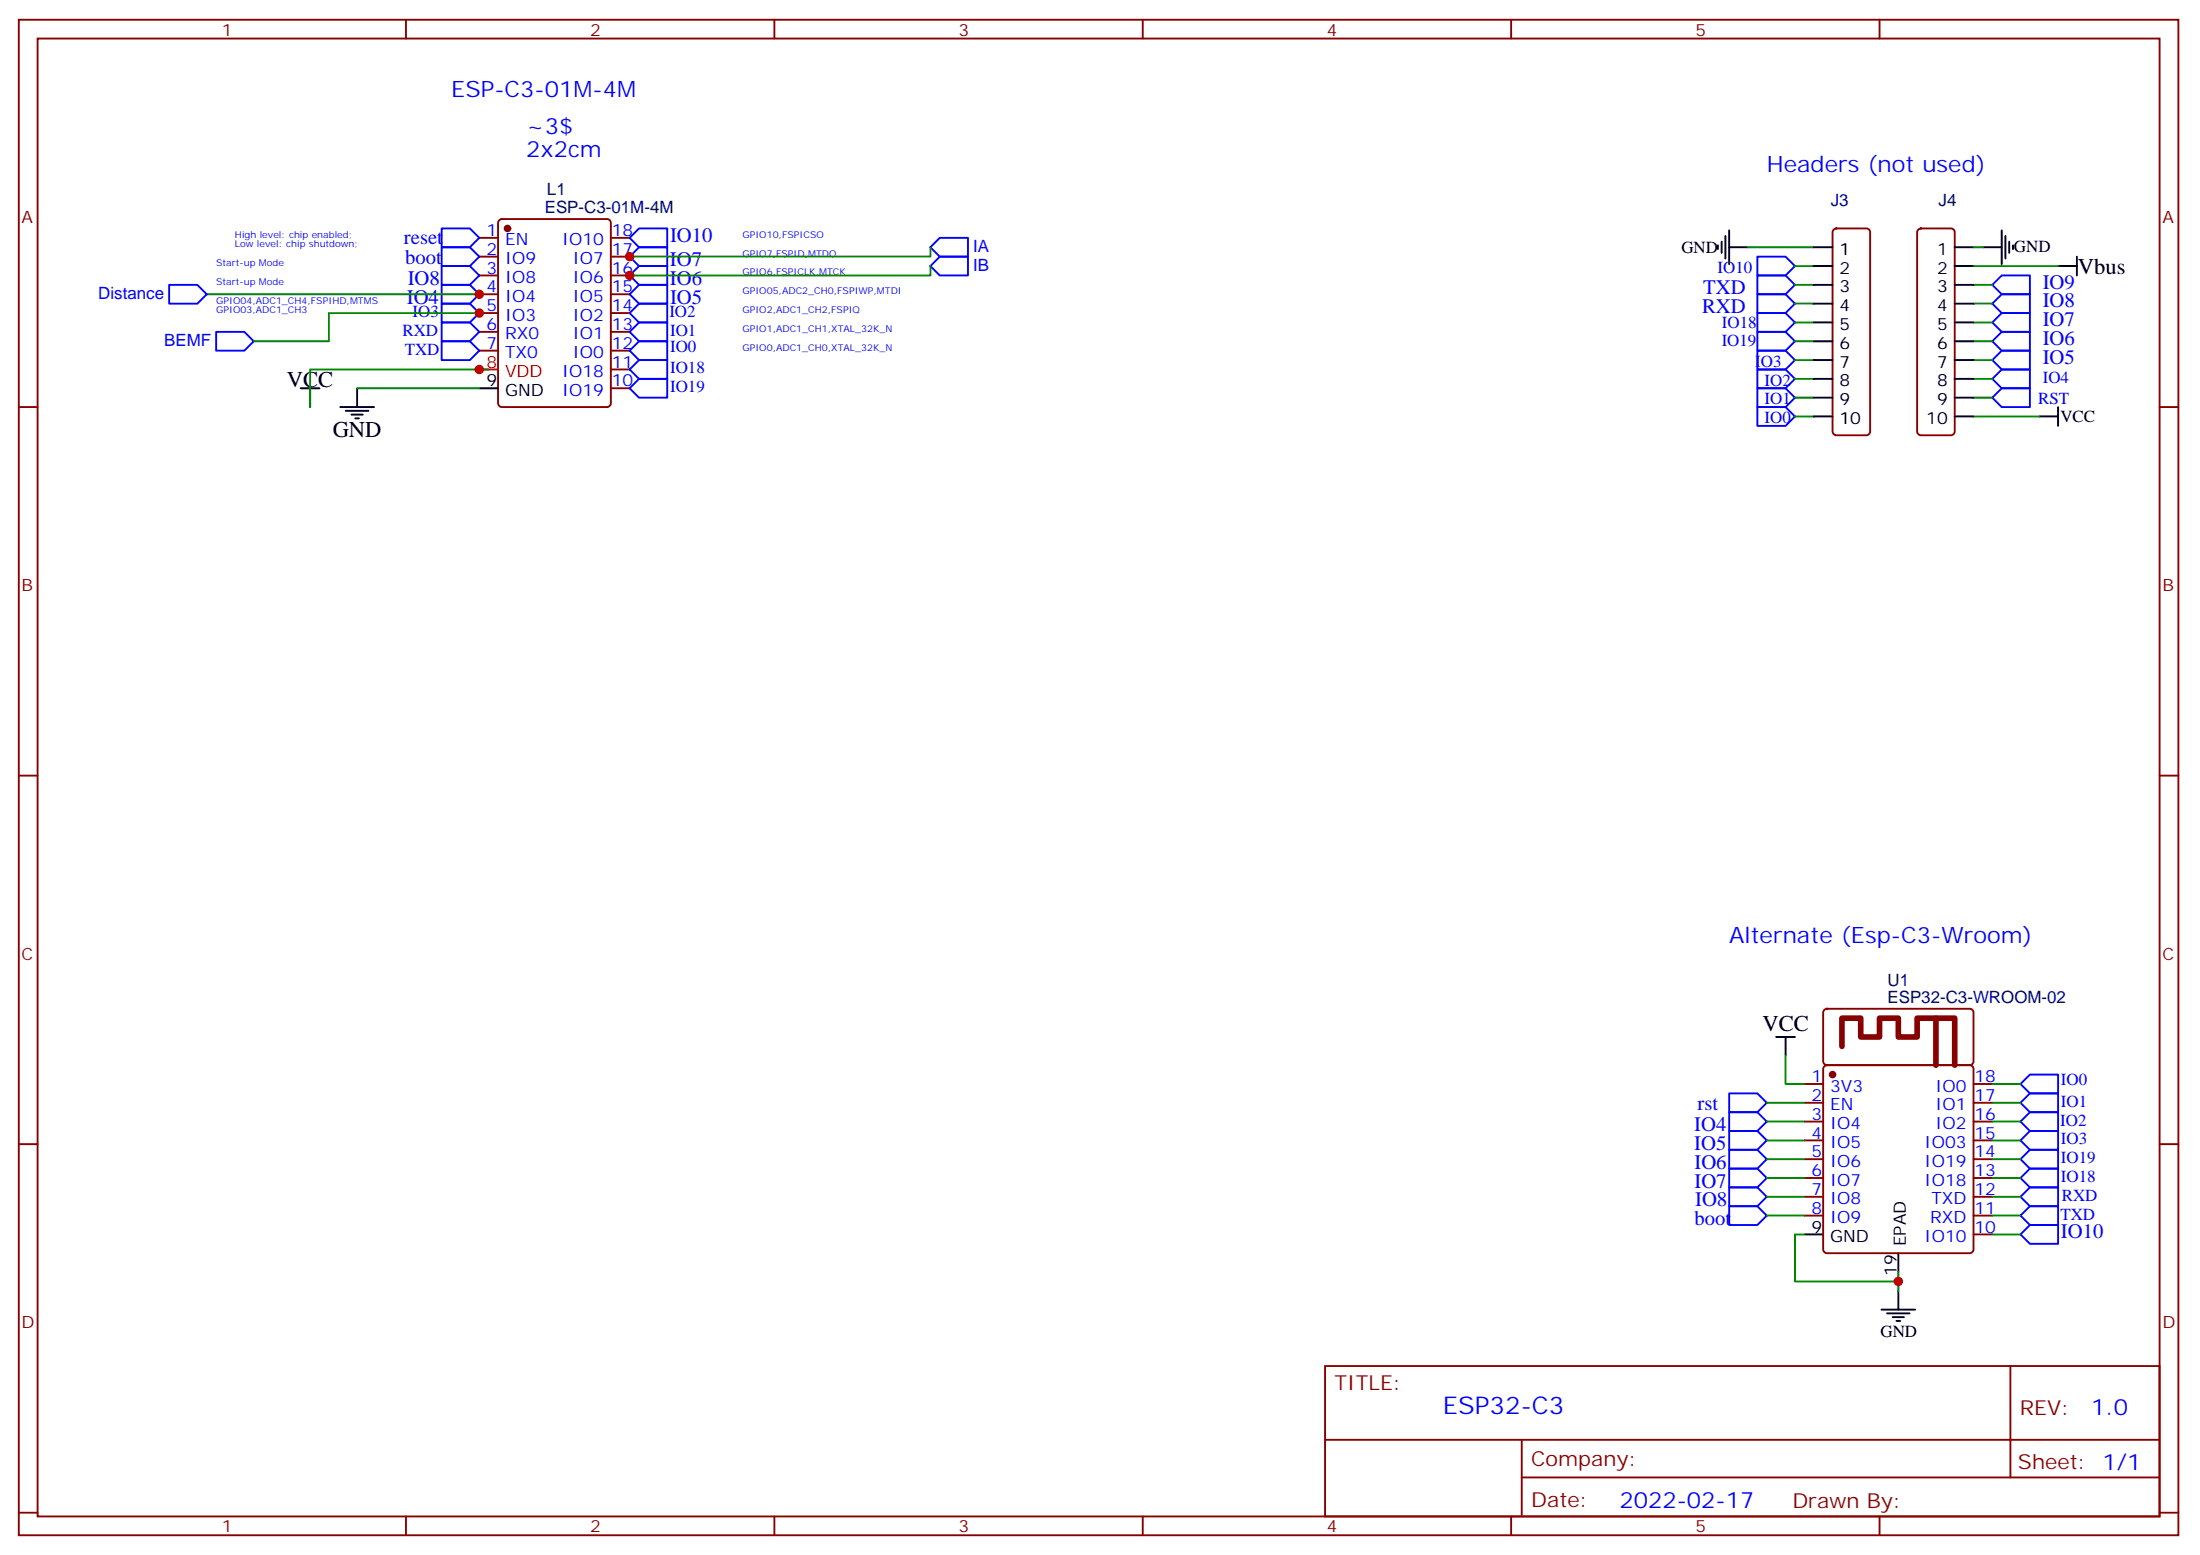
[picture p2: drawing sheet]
<svg xmlns="http://www.w3.org/2000/svg" width="413mm" height="292mm" viewBox="0 0 413 292" stroke-linecap="round" stroke-linejoin="round" font-family="sans-serif">
<g fill="none" stroke="#870000" stroke-width=".35">
<path d="M3.5 3.7h405.4v284.3h-405.4zM7.1 7.2h398.2v277.3h-398.2zM76.2 3.7v3.5M145.3 3.7v3.5M214.5 3.7v3.5M283.6 3.7v3.5M352.8 3.7v3.5M90 44.6h3.5M90 48.2h3.5M90 51.7h3.5M90 55.2h3.5M90 58.7h3.5"/>
<path d="M93.7 41.3l.5-.2h19.7a.71 .71 0 0 1 .8 .7v33.9a.76 .76 0 0 1-.8 .7h-19.7a.76 .76 0 0 1-.7-.7v-33.9zM114.7 44.6h3.5M114.7 48.2h3.5M114.7 51.7h3.5M114.7 55.2h3.5M114.7 58.7h3.5M344.2 43.1l.5-.2h5.6a.71 .71 0 0 1 .7 .7v37.4a.76 .76 0 0 1-.7 .7h-5.6a.76 .76 0 0 1-.7-.7v-37.4zM360.1 43.1l.4-.2h5.7a.71 .71 0 0 1 .7 .7v37.4a.76 .76 0 0 1-.7 .7h-5.7a.76 .76 0 0 1-.7-.7v-37.4zM3.5 76.4h3.6M90 62.3h3.5M90 65.8h3.5M114.7 62.3h3.5"/>
<path d="M114.7 65.8h3.5M114.7 72.8h3.5M114.7 69.3h3.5M405.3 76.4h3.6M3.5 145.5h3.6M405.3 145.5h3.6M342.4 189.5l.5-.2h26.8a.71 .71 0 0 1 .7 .7v9.1a.76 .76 0 0 1-.7 .7h-26.8a.76 .76 0 0 1-.7-.7v-9.1zM3.5 214.7h3.6M338.7 206.9h3.5M338.7 210.4h3.5M338.7 214h3.5M338.7 217.5h3.5"/>
<path d="M338.7 203.4h3.5M342.4 200.1l.5-.3h26.8a.71 .71 0 0 1 .7 .8v33.8a.76 .76 0 0 1-.7 .7h-26.8a.76 .76 0 0 1-.7-.7v-33.8zM370.4 206.9h3.5M370.4 210.4h3.5M370.4 214h3.5M370.4 217.5h3.5M370.4 203.4h3.5M405.3 214.7h3.6M338.7 224.5h3.5M338.7 228.1h3.5M338.7 221h3.5M370.4 224.5h3.5"/>
<path d="M370.4 228.1h3.5M370.4 231.6h3.5M370.4 221h3.5M248.7 256.3h156.6v28.2h-156.6zM377.3 256.3v20.9M248.7 270.1h156.5M285.6 277.2h119.6M285.6 270.1v14.2M3.5 283.8h3.6M76.2 284.5v3.5M145.3 284.5v3.5M214.5 284.5v3.5"/>
<path d="M283.6 284.5v3.5M352.8 284.5v3.5M405.3 283.8h3.6"/>
</g>
<g fill="none" stroke="#000" stroke-width=".35">
<path d="M322.4 46v.7M323.1 45.3v2.1M323.8 44.3v4.2M324.6 46.4h3.5M324.6 43.2v6.4M340.4 46.4h3.6M340.4 49.9h3.6M340.4 53.4h3.6M340.4 57h3.6M366.9 46.4h3.5M366.9 49.9h3.5M366.9 53.4h3.5"/>
<path d="M366.9 57h3.5M372.2 46.4h3.5M375.7 43.2v6.4M376.4 44.3v4.2M377.1 45.3v2.1M377.8 46v.7M386.3 49.9h3.5M389.8 48.2v3.5M56.4 72.8h3.6M58.2 72.8v3.6M63.9 76.4h6.3M64.9 77.1h4.2"/>
<path d="M66 77.8h2.1M66.7 78.5h.7M67 72.8v3.6M90 72.8h3.5M340.4 78.1h3.6M340.4 60.5h3.6M340.4 64h3.6M340.4 67.6h3.6M340.4 71.1h3.6M340.4 74.6h3.6M366.9 78.1h3.5M366.9 60.5h3.5"/>
<path d="M366.9 64h3.5M366.9 67.6h3.5M366.9 71.1h3.5M366.9 74.6h3.5M382.8 78.1h3.5M386.3 76.4v3.5M333.4 194.6h3.5M335.1 194.6v3.5M338.7 231.6h3.5M356.3 235.1v3.6M353.1 245.7h6.4M354.2 246.4h4.2"/>
<path d="M355.2 247.1h2.2M356 247.8h.7M356.3 242.2v3.5"/>
</g>
<g fill="none" stroke="#00f" stroke-width=".35">
<path d="M31.7 53.4h5.3l1.8 1.8-1.8 1.8h-5.3zM82.9 46.4h5.3l1.8 1.8-1.8 1.7h-5.3zM82.9 49.9h5.3l1.8 1.8-1.8 1.7h-5.3zM82.9 53.4h5.3l1.8 1.8-1.8 1.8h-5.3zM82.9 42.9h5.3l1.8 1.7-1.8 1.8h-5.3zM82.9 57h5.3l1.8 1.7-1.8 1.8h-5.3zM118.2 58.7l1.7-1.7h5.3v3.5h-5.3zM118.2 44.6l1.7-1.7h5.3v3.5h-5.3zM119.9 46.4h5.3v3.5h-5.3l-1.7-1.7zM119.9 49.9h5.3v3.5h-5.3l-1.7-1.7zM119.9 53.4h5.3v3.6h-5.3l-1.7-1.8zM174.6 46.4l1.8-1.8h5.3v3.6h-5.3z"/>
<path d="M174.6 49.9l1.8-1.7h5.3v3.5h-5.3zM329.8 51.7h5.3l1.8 1.7-1.8 1.8h-5.3zM329.8 55.2h5.3l1.8 1.8-1.8 1.7h-5.3zM329.8 48.2h5.3l1.8 1.7-1.8 1.8h-5.3zM329.8 58.7h5.3l1.8 1.8-1.8 1.8h-5.3zM373.9 57l1.8-1.8h5.3v3.5h-5.3zM373.9 53.4l1.8-1.7h5.3v3.5h-5.3zM40.6 62.3h5.3l1.7 1.7-1.7 1.8h-5.3zM82.9 60.5h5.3l1.8 1.8-1.8 1.7h-5.3zM82.9 64h5.3l1.8 1.8-1.8 1.8h-5.3zM118.2 65.8l1.7-1.8h5.3v3.6h-5.3zM118.2 62.3l1.7-1.8h5.3v3.5h-5.3z"/>
<path d="M118.2 72.8l1.7-1.7h5.3v3.5h-5.3zM118.2 69.3l1.7-1.7h5.3v3.5h-5.3zM329.8 69.3h5.3l1.8 1.8-1.8 1.7h-5.3zM329.8 65.8h5.3l1.8 1.8-1.8 1.7h-5.3zM329.8 76.4h5.3l1.8 1.7-1.8 1.8h-5.3zM329.8 72.8h5.3l1.8 1.8-1.8 1.8h-5.3zM329.8 62.3h5.3l1.8 1.7-1.8 1.8h-5.3zM373.9 71.1l1.8-1.8h5.3v3.5h-5.3zM373.9 67.6l1.8-1.8h5.3v3.5h-5.3zM373.9 64l1.8-1.7h5.3v3.5h-5.3zM373.9 60.5l1.8-1.8h5.3v3.6h-5.3zM373.9 74.6l1.8-1.8h5.3v3.6h-5.3z"/>
<path d="M324.6 205.1h5.2l1.8 1.8-1.8 1.8h-5.2zM324.6 208.7h5.2l1.8 1.7-1.8 1.8h-5.2zM324.6 212.2h5.2l1.8 1.8-1.8 1.7h-5.2zM324.6 215.7h5.2l1.8 1.8-1.8 1.8h-5.2zM324.6 219.3h5.2l1.8 1.7-1.8 1.8h-5.2zM379.2 203.4l1.8-1.8h5.3v3.5h-5.3zM379.2 206.9l1.8-1.8h5.3v3.6h-5.3zM379.2 210.4l1.8-1.7h5.3v3.5h-5.3zM379.2 217.5l1.8-1.8h5.3v3.6h-5.3zM381 212.2h5.3v3.5h-5.3l-1.8-1.7zM324.6 222.8h5.2l1.8 1.7-1.8 1.8h-5.2zM324.6 226.3h5.2l1.8 1.8-1.8 1.7h-5.2z"/>
<path d="M379.2 228.1l1.8-1.8h5.3v3.5h-5.3zM379.2 231.6l1.8-1.8h5.3v3.6h-5.3zM379.2 221l1.8-1.7h5.3v3.5h-5.3zM381 222.8h5.3v3.5h-5.3l-1.8-1.8z"/>
</g>
<g fill="#870000" stroke="#870000" stroke-width=".35">
<circle cx="344" cy="201.6" r=".53"/>
<circle cx="95.2" cy="42.9" r=".53"/>
</g>
<path d="M363.4 199.8v-8.8h3.5v8.8M363.4 191h-3.6v3.6h-3.5v-3.6h-3.5v3.6h-3.6v-3.6h-3.5v5.3" fill="none" stroke="#870000" stroke-width="1.1"/>
<g fill="none" stroke="#008700" stroke-width=".35">
<path d="M38.8 55.2h51.2M90 58.7h-28.3v5.3h-14.1M174.6 46.4v1.8h-56.4M174.6 49.9v1.8h-56.4M328.1 46.4h12.3M336.9 53.4h3.5M336.9 57h3.5M336.9 49.9h3.5M370.4 46.4h1.8M370.4 53.4h3.5M370.4 57h3.5M370.4 49.9h15.9"/>
<path d="M67 72.8h23M91.7 69.3h-33.5v7.1M336.9 60.5h3.5M336.9 64h3.5M336.9 67.6h3.5M336.9 71.1h3.5M336.9 74.6h3.5M336.9 78.1h3.5M370.4 60.5h3.5M370.4 64h3.5M370.4 67.6h3.5M370.4 71.1h3.5"/>
<path d="M370.4 74.6h3.5M370.4 78.1h12.4M335.1 198.1v5.3h3.6M331.6 206.9h7.1M331.6 210.4h7.1M331.6 214h7.1M331.6 217.5h7.1M373.9 206.9h5.3M373.9 210.4h5.3M373.9 214h5.3M373.9 217.5h5.3M373.9 203.4h5.3"/>
<path d="M331.6 221h7.1M331.6 224.5h7.1M331.6 228.1h7.1M338.7 231.6h-1.8v8.8h19.4v-1.7M373.9 221h5.3M373.9 224.5h5.3M373.9 228.1h5.3M373.9 231.6h5.3M356.3 240.4v1.8"/>
</g>
<path d="M90 69.3h3.5" fill="none" stroke="#f00" stroke-width=".35"/>
<g fill="#c00">
<circle cx="356.3" cy="240.4" r=".88"/>
<circle cx="90" cy="58.7" r=".88"/>
<circle cx="90" cy="55.2" r=".88"/>
<circle cx="90" cy="69.3" r=".88"/>
<circle cx="118.2" cy="48.2" r=".88"/>
<circle cx="118.2" cy="51.7" r=".88"/>
</g>
<text font-size="4.6" fill="#00f" x="270.8" y="265.3">ESP32-C3</text>
<g font-size="4.2" fill="#00f">
<text x="84.7" y="18.2">ESP-C3-01M-4M</text>
<text x="98.8" y="25.2">~3$</text>
<text x="98.8" y="29.5">2x2cm</text>
<text x="331.6" y="32.3">Headers (not used)</text>
<text x="324.6" y="176.9">Alternate (Esp-C3-Wroom)</text>
<text x="392.5" y="265.6">1.0</text>
<text x="304" y="282.9">2022-02-17</text>
</g>
<g font-size="4.2">
<text x="390" y="51.4">Vbus</text>
<text x="53.9" y="72.5">VCC</text>
<text x="62.4" y="82">GND</text>
<text x="330.8" y="193.4">VCC</text>
</g>
<g font-size="3.9" fill="#00f">
<text x="75.8" y="45.9">reset</text>
<text x="125.8" y="45.3">IO10</text>
<text x="76" y="49.5">boot</text>
<text x="76.5" y="53.5">IO8</text>
<text x="125.7" y="50">IO7</text>
<text x="125.7" y="53.5">IO6</text>
<text x="76.4" y="57">IO4</text>
<text x="125.8" y="57">IO5</text>
<text x="319.5" y="58.7">RXD</text>
<text x="319.7" y="55.2">TXD</text>
<text x="383.4" y="57.7">IO8</text>
<text x="383.4" y="54.1">IO9</text>
<text x="383.4" y="64.7">IO6</text>
<text x="383.4" y="61.2">IO7</text>
<text x="383.4" y="68.3">IO5</text>
<text x="318.6" y="208.2">rst</text>
<text x="318" y="212.2">IO4</text>
<text x="318" y="215.7">IO5</text>
<text x="318" y="219.3">IO6</text>
<text x="318" y="222.8">IO7</text>
<text x="318.2" y="226.4">IO8</text>
<text x="318" y="229.9">boot</text>
<text x="386.8" y="232.3">IO10</text>
</g>
<g font-size="3.9" fill="#800">
<text x="250.5" y="260.9">TITLE:</text>
<text x="379.1" y="265.6">REV:</text>
<text x="287.4" y="275.1">Company:</text>
<text x="378.7" y="275.7">Sheet: 1/1</text>
<text x="287.4" y="282.8">Date:</text>
<text x="336.4" y="282.8">Drawn By:</text>
</g>
<g font-size="3.2" fill="#800">
<text x="41.6" y="6.7">1</text>
<text x="110.8" y="6.7">2</text>
<text x="179.9" y="6.7">3</text>
<text x="249.1" y="6.7">4</text>
<text x="318.2" y="6.7">5</text>
<text x="4.1" y="41.8">A</text>
<text x="405.9" y="41.8">A</text>
<text x="4.1" y="110.9">B</text>
<text x="405.9" y="110.9">B</text>
<text x="4.1" y="180.1">C</text>
<text x="405.9" y="180.1">C</text>
<text x="4.1" y="249.2">D</text>
<text x="405.9" y="249.2">D</text>
<text x="41.6" y="287.5">1</text>
<text x="110.8" y="287.5">2</text>
<text x="179.9" y="287.5">3</text>
<text x="249.1" y="287.5">4</text>
<text x="318.2" y="287.5">5</text>
</g>
<g font-size="3.2" fill="#000080">
<text x="102.2" y="39.9">ESP-C3-01M-4M</text>
<text x="102.7" y="36.6">L1</text>
<text x="343.6" y="38.6">J3</text>
<text x="363.9" y="38.6">J4</text>
<text x="354.3" y="185">U1</text>
<text x="354.3" y="188.2">ESP32-C3-WROOM-02</text>
</g>
<g font-size="3.2" fill="#00f">
<text x="91.3" y="44.3">1</text>
<text x="91.3" y="47.8">2</text>
<text x="94.8" y="46">EN</text>
<text x="105.5" y="46">IO10</text>
<text x="114.8" y="47.8">17</text>
<text x="114.8" y="44.3">18</text>
<text x="182.6" y="47.2">IA</text>
<text x="91.3" y="51.3">3</text>
<text x="94.8" y="49.6">IO9</text>
<text x="94.8" y="53.1">IO8</text>
<text x="107.5" y="53.1">IO6</text>
<text x="107.5" y="49.6">IO7</text>
<text x="114.8" y="51.3">16</text>
<text x="182.6" y="50.8">IB</text>
<text x="322.4" y="51.2">IO10</text>
<text x="18.5" y="56.1">Distance</text>
<text x="77.5" y="59.4">IO3</text>
<text x="91.3" y="54.9">4</text>
<text x="91.3" y="58.4">5</text>
<text x="94.8" y="56.6">IO4</text>
<text x="107.5" y="56.6">IO5</text>
<text x="114.8" y="58.4">14</text>
<text x="114.8" y="54.9">15</text>
<text x="125.6" y="59.5">IO2</text>
<text x="30.8" y="64.9">BEMF</text>
<text x="75.5" y="63">RXD</text>
<text x="91.3" y="61.9">6</text>
<text x="91.3" y="65.4">7</text>
<text x="94.8" y="60.1">IO3</text>
<text x="94.8" y="63.7">RX0</text>
<text x="107.5" y="63.7">IO1</text>
<text x="107.5" y="60.1">IO2</text>
<text x="114.8" y="65.4">12</text>
<text x="114.8" y="61.9">13</text>
<text x="125.8" y="63">IO1</text>
<text x="323.2" y="65">IO19</text>
<text x="323.2" y="61.5">IO18</text>
<text x="76" y="66.6">TXD</text>
<text x="94.8" y="67.2">TX0</text>
<text x="105.5" y="70.7">IO18</text>
<text x="107.5" y="67.2">IO0</text>
<text x="114.8" y="69">11</text>
<text x="125.8" y="66">IO0</text>
<text x="125.8" y="70">IO18</text>
<text x="329.4" y="68.8">IO3</text>
<text x="383.4" y="71.8">IO4</text>
<text x="105.5" y="74.3">IO19</text>
<text x="114.8" y="72.5">10</text>
<text x="125.8" y="73.6">IO19</text>
<text x="331.2" y="72.3">IO2</text>
<text x="331.2" y="75.9">IO1</text>
<text x="382.6" y="75.8">RST</text>
<text x="331.2" y="79.4">IO0</text>
<text x="340" y="203">1</text>
<text x="370.6" y="203">18</text>
<text x="386.8" y="203.6">IO0</text>
<text x="340" y="206.6">2</text>
<text x="343.5" y="208.3">EN</text>
<text x="343.5" y="204.8">3V3</text>
<text x="363.3" y="208.3">IO1</text>
<text x="363.3" y="204.8">IO0</text>
<text x="370.6" y="206.6">17</text>
<text x="386.8" y="207.7">IO1</text>
<text x="340" y="213.6">4</text>
<text x="340" y="210.1">3</text>
<text x="343.5" y="215.4">IO5</text>
<text x="343.5" y="211.8">IO4</text>
<text x="361.2" y="215.4">IO03</text>
<text x="363.3" y="211.8">IO2</text>
<text x="370.6" y="210.1">16</text>
<text x="370.6" y="213.6">15</text>
<text x="386.7" y="211.2">IO2</text>
<text x="386.8" y="214.7">IO3</text>
<text x="340" y="220.7">6</text>
<text x="340" y="217.1">5</text>
<text x="343.5" y="218.9">IO6</text>
<text x="361.2" y="218.9">IO19</text>
<text x="370.6" y="217.1">14</text>
<text x="370.6" y="220.7">13</text>
<text x="386.8" y="218.2">IO19</text>
<text x="386.8" y="221.7">IO18</text>
<text x="340" y="227.7">8</text>
<text x="340" y="224.2">7</text>
<text x="343.5" y="226">IO8</text>
<text x="343.5" y="222.4">IO7</text>
<text x="361.2" y="222.4">IO18</text>
<text x="362.5" y="226">TXD</text>
<text x="370.6" y="224.2">12</text>
<text x="370.6" y="227.7">11</text>
<text x="387" y="225.3">RXD</text>
<text x="343.5" y="229.5">IO9</text>
<text x="361.2" y="233">IO10</text>
<text x="362.3" y="229.5">RXD</text>
<text x="370.6" y="231.2">10</text>
<text x="386.7" y="228.9">TXD</text>
</g>
<g font-size="3.2">
<text x="315.6" y="47.4">GND</text>
<text x="345.3" y="47.8">1</text>
<text x="363.6" y="47.8">1</text>
<text x="378" y="47.4">GND</text>
<text x="345.3" y="51.3">2</text>
<text x="363.6" y="51.3">2</text>
<text x="345.3" y="54.9">3</text>
<text x="345.3" y="58.4">4</text>
<text x="363.6" y="54.9">3</text>
<text x="363.6" y="58.4">4</text>
<text x="345.3" y="61.9">5</text>
<text x="345.3" y="65.4">6</text>
<text x="363.6" y="61.9">5</text>
<text x="363.6" y="65.4">6</text>
<text x="345.3" y="69">7</text>
<text x="363.6" y="69">7</text>
<text x="91.3" y="72.5">9</text>
<text x="94.8" y="74.3">GND</text>
<text x="345.3" y="72.5">8</text>
<text x="345.3" y="76">9</text>
<text x="363.6" y="72.5">8</text>
<text x="363.6" y="76">9</text>
<text x="345.3" y="79.6">10</text>
<text x="361.6" y="79.6">10</text>
<text x="386.7" y="79.1">VCC</text>
<text x="340" y="231.2">9</text>
<text x="343.5" y="233">GND</text>
<text x="357.7" y="233.8" transform="rotate(-90 357.7 233.8)">EPAD</text>
<text x="356" y="239.3" transform="rotate(-90 356 239.3)">19</text>
<text x="353" y="250.8">GND</text>
</g>
<g font-size="3.2" fill="#f00">
<text x="91.3" y="69">8</text>
<text x="94.8" y="70.7">VDD</text>
</g>
<g font-size="1.8" fill="#00f">
<text x="44.1" y="44.6">High level: chip enabled;</text>
<text x="44.1" y="46.4">Low level: chip shutdown;</text>
<text x="139.3" y="44.6">GPIO10,FSPICSO</text>
<text x="40.6" y="53.4">Start-up Mode</text>
<text x="40.6" y="49.9">Start-up Mode</text>
<text x="139.3" y="51.7">GPIO6,FSPICLK,MTCK</text>
<text x="139.3" y="48.2">GPIO7,FSPID,MTDO</text>
<text x="40.6" y="57">GPIO04,ADC1_CH4,FSPIHD,MTMS</text>
<text x="40.6" y="58.7">GPIO03,ADC1_CH3</text>
<text x="139.3" y="58.7">GPIO2,ADC1_CH2,FSPIQ</text>
<text x="139.3" y="55.2">GPIO05,ADC2_CH0,FSPIWP,MTDI</text>
<text x="139.3" y="65.8">GPIO0,ADC1_CH0,XTAL_32K_N</text>
<text x="139.3" y="62.3">GPIO1,ADC1_CH1,XTAL_32K_N</text>
</g>
</svg>
